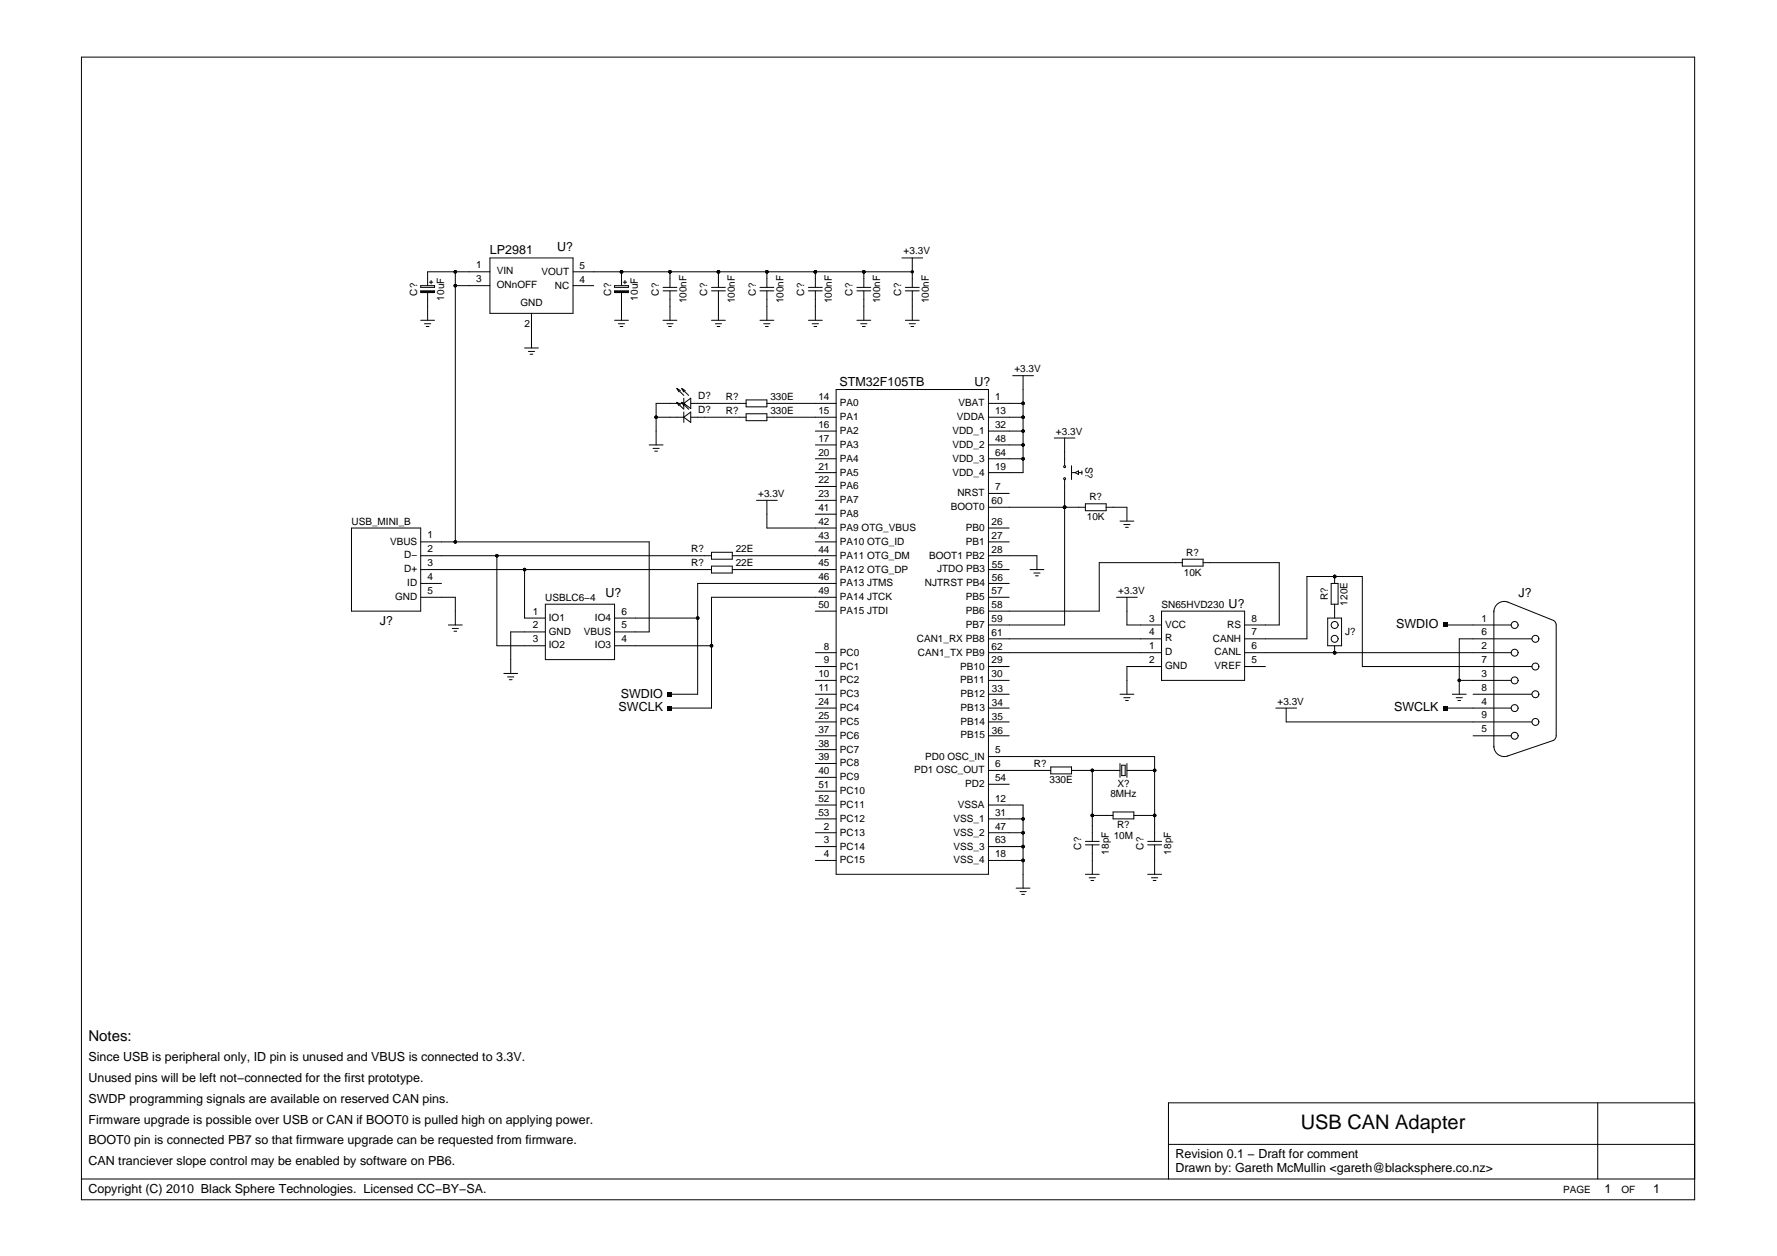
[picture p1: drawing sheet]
<svg xmlns="http://www.w3.org/2000/svg" width="297mm" height="210mm" viewBox="0 0 297 210" stroke-linecap="round" stroke-linejoin="round" font-family="sans-serif">
<g fill="none" stroke="#000" stroke-width=".17">
<path d="M13.6 9.5h269.7v191h-269.7zM70.3 47.7h2.3v.3h-2.3zM70.3 48.6h2.3v.3h-2.3zM70.3 53.5h2.3M71 54.1h1M71.3 54.6h.4M71.5 48.9v4.6M71.8 47.2h.5M72.1 46.9v.5M76.1 47.7h5.8M76.1 45.4v45.2M81.9 43.1h13.9v9.3h-13.9z"/>
<path d="M81.9 45.4h-10.4v2.3M87.7 58.2h2.3M88.3 58.7h1.1M88.6 59.2h.5M88.8 52.4v5.8M95.8 45.4h56.7M95.8 47.7h3.5M102.7 47.7h2.3v.3h-2.3zM102.7 48.6h2.3v.3h-2.3zM102.7 53.5h2.3M103.4 54.1h1M103.7 54.6h.4"/>
<path d="M103.9 45.4v2.3M103.9 48.9v4.6M104.2 47.2h.6M104.5 46.9v.5M110.8 48h2.3M110.8 48.6h2.3M110.8 53.5h2.3M111.5 54.1h1M111.8 54.6h.4M112 45.4v2.6M112 48.6v4.9M118.9 48h2.3"/>
<path d="M118.9 48.6h2.3M118.9 53.5h2.3M119.6 54.1h1M119.9 54.6h.4M120.1 45.4v2.6M120.1 48.6v4.9M127 48h2.3M127 48.6h2.3M127 53.5h2.3M127.7 54.1h1M128 54.6h.4M128.2 45.4v2.6"/>
<path d="M128.2 48.6v4.9M135.1 48h2.4M135.1 48.6h2.4M135.1 53.5h2.4M135.8 54.1h1M136.1 54.6h.4M136.3 45.4v2.6M136.3 48.6v4.9M143.2 48h2.4M143.2 48.6h2.4M143.2 53.5h2.4M143.9 54.1h1"/>
<path d="M144.2 54.6h.4M144.4 45.4v2.6M144.4 48.6v4.9M150.8 43.1h3.4M151.3 48h2.4M151.3 48.6h2.4M151.3 53.5h2.4M152 54.1h1M152.3 54.6h.4M152.5 43.1v4.9M152.5 48.6v4.9M108.5 74.4h2.3"/>
<path d="M109.2 74.9h1M109.4 75.4h.5M109.7 69.7h4.6M113.1 64.9l1.2 1.2M113.1 64.9l.6 .4M113.1 64.9l.4 .6M113.1 67.2l1.2 1.2M113.1 67.2l.6 .4M113.1 67.2l.4 .6M114 64.9l1.1 1.2M114 64.9l.5 .4M114 64.9l.3 .6"/>
<path d="M114 67.2l1.1 1.2M114 67.2l.5 .4M114 67.2l.3 .6M114.3 67.4h-4.6v7M114.3 67.4l1.2-.9v1.8zM114.3 69.7l1.2-.8v1.7zM114.3 66.5v1.8M114.3 68.9v1.7M115.5 67.4h9.2M115.5 69.7h9.2M124.7 66.8h3.5v1.2h-3.5zM124.7 69.1h3.5v1.2h-3.5z"/>
<path d="M128.2 67.4h11.6M128.2 69.7h11.6M136.3 74.4h3.5M136.3 72h3.5M136.3 79h3.5M136.3 76.7h3.5M139.8 65.1h25.4v81h-25.4zM165.2 67.4h5.8M165.2 74.4h5.8M165.2 69.7h5.8M165.2 72h5.8M165.2 76.7h5.8"/>
<path d="M169.3 62.8h3.4M171 62.8v16.2h-5.8M176.2 73.2h3.5M178 73.2v4.6M179.1 79h.6M179.1 77.8v2.3M179.7 79l.6-.3v.6zM180.3 79h.6M180.9 78.7v.6M58.8 88.2h11.5v13.9h-11.5zM70.3 99.8h5.8v4.6M70.3 97.5h3.5"/>
<path d="M70.3 95.2h48.6M70.3 92.9h48.6M70.3 90.6h38.2v15h-5.8M83.1 92.9v15h8.1M87.7 95.2v8.1h3.5M118.9 92.3h3.5v1.2h-3.5zM118.9 94.6h3.5v1.2h-3.5zM122.4 95.2h17.4M122.4 92.9h17.4M126.5 83.6h3.4M128.2 83.6v4.6h11.6M136.3 90.6h3.5"/>
<path d="M136.3 85.9h3.5M136.3 81.3h3.5M136.3 83.6h3.5M139.8 99.8h-20.9v18.5h-6.9M139.8 97.5h-23.2v18.5h-4.6M165.2 88.2h3.5M165.2 99.8h3.5M165.2 97.5h3.5M165.2 95.2h3.5M165.2 92.9h8.1v2.3M165.2 90.6h3.5M165.2 82.5h3.5"/>
<path d="M165.2 84.8h16.2M172.2 95.2h2.3M172.8 95.8h1M173.1 96.2h.5M178 80.1v24.3h-12.8M181.4 84.2h3.5v1.2h-3.5zM184.9 84.8h3.5v2.3M186.6 99.8h3.5M187.2 87.1h2.3M187.9 87.7h1M188.1 88.1h.5M188.4 99.8v4.6h5.8"/>
<path d="M197.6 94h-13.9v8.1h-18.5M197.6 93.5h3.5v1.1h-3.5zM201.1 94h12.7v10.4h-5.8M222.5 97.5h1.2v3.5h-1.2zM223.1 96.3v1.2M75 104.4h2.3M75.6 105h1M75.9 105.5h.4M84.2 112.5h2.3M84.8 113.1h1.1M85.1 113.6h.5M91.2 101h11.5v9.2h-11.5z"/>
<path d="M91.2 105.6h-5.8v6.9M102.7 107.9h16.2M102.7 103.3h13.9M136.3 102.1h3.5M136.3 116h3.5M136.3 118.3h3.5M136.3 109.1h3.5M136.3 111.4h3.5M136.3 113.7h3.5M165.2 116h3.5M165.2 118.3h3.5M165.2 109.1h29"/>
<path d="M165.2 111.4h3.5M165.2 113.7h3.5M165.2 106.8h29M187.2 116h2.3M187.9 116.6h1M188.1 117.1h.5M194.2 102.1h13.8v11.6h-13.8zM194.2 111.4h-5.8v4.6M208 109.1h44.6M208 111.4h3.5M208 106.8h10.5v-10.5h9.2v15.1h28.4M213.3 118.3h3.4"/>
<path d="M215 118.3v2.4h41.1M221.9 103.3h2.4v4.6h-2.4zM223.1 101v2.3M223.1 107.9v1.2M241.6 118.3h11M241.6 104.4h11M242.8 116h2.3M243.4 116.6h1M243.7 117.1h.5M243.9 113.7h8.7M246.2 116h9.9M249.7 102.2a1.74 1.74 0 0 1 2.3-1.6l7.7 3.1"/>
<path d="M249.7 102.1v22.8M256.1 106.8h-12.2v9.2M259.7 103.7l.2 .2 .2 .5v18.6v.3l-.4 .4M136.3 120.7h3.5M136.3 123h3.5M136.3 125.3h3.5M136.3 127.6h3.5M136.3 129.9h3.5M136.3 139.2h3.5M136.3 134.5h3.5M136.3 136.9h3.5M136.3 132.2h3.5"/>
<path d="M165.2 120.7h3.5M165.2 123h3.5M165.2 139.2h5.8M165.2 126.4h27.8v14.2M165.2 128.8h10.4M165.2 134.5h5.8v13.9M165.2 136.9h5.8M165.2 131.1h3.5M175.6 128.2h3.5v1.1h-3.5zM179.1 128.8h8.1M182.6 136.3h3.5M182.6 128.8v11.8"/>
<path d="M186.1 135.7h3.4v1.2h-3.4zM187.2 127.6v2.3M187.5 127.9h.6v1.7h-.6zM188.4 128.8h4.6M188.4 127.6v2.3M189.5 136.3h3.5M246.2 123h6.4M249.7 124.7a1.74 1.74 0 0 0 2.3 1.6M259.7 123.7l-7.7 2.6M136.3 143.8h3.5M136.3 141.5h3.5M165.2 143.8h5.8"/>
<path d="M165.2 141.5h5.8M169.9 148.4h2.3M170.5 149h1M170.8 149.5h.4M181.4 146.1h2.3M181.4 141.2h2.3M181.4 140.6h2.3M182.1 146.7h1M182.4 147.2h.4M182.6 141.2v4.9M191.8 146.1h2.4M191.8 141.2h2.4"/>
<path d="M191.8 140.6h2.4M192.5 146.7h1M192.8 147.2h.4M193 141.2v4.9M13.6 197h269.7M195.3 191.2h88M267.1 184.3v12.7M283.3 184.3h-88v12.7"/>
<circle cx="178" cy="78" r=".16"/>
<circle cx="178" cy="80" r=".16"/>
<circle cx="223.1" cy="104.4" r=".58"/>
<circle cx="223.1" cy="106.8" r=".58"/>
<circle cx="253.2" cy="118.3" r=".58"/>
<circle cx="253.2" cy="104.4" r=".58"/>
<circle cx="253.2" cy="113.7" r=".58"/>
<circle cx="253.2" cy="109.1" r=".58"/>
<circle cx="256.7" cy="111.4" r=".58"/>
<circle cx="256.7" cy="116" r=".58"/>
<circle cx="256.7" cy="106.8" r=".58"/>
<circle cx="253.2" cy="123" r=".58"/>
<circle cx="256.7" cy="120.7" r=".58"/>
</g>
<path d="M70.3 48.8h2.3M102.7 48.8h2.3" fill="none" stroke="#000" stroke-width=".29"/>
<g fill="#000">
<path d="M111.6 115.7h.7v.7h-.7zM111.6 118h.7v.7h-.7zM241.3 104.1h.7v.7h-.7zM241.3 118h.7v.7h-.7z"/>
<circle cx="76.1" cy="47.7" r=".29"/>
<circle cx="76.1" cy="45.4" r=".29"/>
<circle cx="103.9" cy="45.4" r=".29"/>
<circle cx="112" cy="45.4" r=".29"/>
<circle cx="120.1" cy="45.4" r=".29"/>
<circle cx="128.2" cy="45.4" r=".29"/>
<circle cx="136.3" cy="45.4" r=".29"/>
<circle cx="144.4" cy="45.4" r=".29"/>
<circle cx="152.5" cy="45.4" r=".29"/>
<circle cx="109.7" cy="69.7" r=".29"/>
<circle cx="171" cy="72" r=".29"/>
<circle cx="171" cy="69.7" r=".29"/>
<circle cx="171" cy="74.4" r=".29"/>
<circle cx="171" cy="76.7" r=".29"/>
<circle cx="171" cy="67.4" r=".29"/>
<circle cx="76.1" cy="90.6" r=".29"/>
<circle cx="83.1" cy="92.9" r=".29"/>
<circle cx="87.7" cy="95.2" r=".29"/>
<circle cx="178" cy="84.8" r=".29"/>
<circle cx="223.1" cy="96.3" r=".29"/>
<circle cx="116.6" cy="103.3" r=".29"/>
<circle cx="118.9" cy="107.9" r=".29"/>
<circle cx="223.1" cy="109.1" r=".29"/>
<circle cx="243.9" cy="113.7" r=".29"/>
<circle cx="171" cy="136.9" r=".29"/>
<circle cx="171" cy="139.2" r=".29"/>
<circle cx="182.6" cy="128.8" r=".29"/>
<circle cx="182.6" cy="136.3" r=".29"/>
<circle cx="193" cy="128.8" r=".29"/>
<circle cx="193" cy="136.3" r=".29"/>
<circle cx="171" cy="141.5" r=".29"/>
<circle cx="171" cy="143.8" r=".29"/>
</g>
<text font-size="3.3" x="217.4" y="188.7">USB CAN Adapter</text>
<text font-size="2.5" x="14.8" y="173.9">Notes:</text>
<g font-size="2.1">
<text x="93.1" y="42">U?</text>
<text x="81.9" y="42.5">LP2981</text>
<text x="140.3" y="64.5">STM32F105TB</text>
<text x="162.9" y="64.5">U?</text>
<text x="101.2" y="99.8">U?</text>
<text x="205.4" y="101.6">U?</text>
<text x="253.8" y="99.8">J?</text>
<text x="63.5" y="104.4">J?</text>
<text x="233.4" y="105">SWDIO</text>
<text x="103.4" y="118.9">SWCLK</text>
<text x="103.7" y="116.6">SWDIO</text>
<text x="233" y="118.9">SWCLK</text>
<text x="14.8" y="177.4">Since USB is peripheral only, ID pin is unused and VBUS is connected to 3.3V.</text>
<text x="14.8" y="180.8">Unused pins will be left not−connected for the first prototype.</text>
<text x="14.8" y="184.3">SWDP programming signals are available on reserved CAN pins.</text>
<text x="14.8" y="187.8">Firmware upgrade is possible over USB or CAN if BOOT0 is pulled high on applying power.</text>
<text x="14.8" y="191.2">BOOT0 pin is connected PB7 so that firmware upgrade can be requested from firmware.</text>
<text x="14.8" y="194.7">CAN tranciever slope control may be enabled by software on PB6.</text>
<text x="196.5" y="193.6">Revision 0.1 − Draft for comment</text>
<text x="196.5" y="195.9">Drawn by: Gareth McMullin &lt;gareth@blacksphere.co.nz&gt;</text>
<text x="14.8" y="199.4">Copyright (C) 2010 Black Sphere Technologies. Licensed CC−BY−SA.</text>
<text x="268.2" y="199.4">1</text>
<text x="276.3" y="199.4">1</text>
</g>
<g font-size="1.7">
<text x="79.6" y="44.8">1</text>
<text x="79.6" y="47.2">3</text>
<text x="83.1" y="45.9">VIN</text>
<text x="90.5" y="45.9">VOUT</text>
<text x="96.9" y="44.9">5</text>
<text x="96.9" y="47.2">4</text>
<text x="151" y="42.5">+3.3V</text>
<text x="69.7" y="49.4" transform="rotate(-90 69.7 49.4)">C?</text>
<text x="74.2" y="50.2" transform="rotate(-90 74.2 50.2)">10uF</text>
<text x="83.1" y="48.2">ONnOFF</text>
<text x="87" y="51.2">GND</text>
<text x="92.7" y="48.2">NC</text>
<text x="102.2" y="49.4" transform="rotate(-90 102.2 49.4)">C?</text>
<text x="106.6" y="50.2" transform="rotate(-90 106.6 50.2)">10uF</text>
<text x="110.1" y="49.4" transform="rotate(-90 110.1 49.4)">C?</text>
<text x="114.7" y="50.7" transform="rotate(-90 114.7 50.7)">100nF</text>
<text x="118.2" y="49.4" transform="rotate(-90 118.2 49.4)">C?</text>
<text x="122.8" y="50.7" transform="rotate(-90 122.8 50.7)">100nF</text>
<text x="126.3" y="49.4" transform="rotate(-90 126.3 49.4)">C?</text>
<text x="130.9" y="50.7" transform="rotate(-90 130.9 50.7)">100nF</text>
<text x="134.4" y="49.4" transform="rotate(-90 134.4 49.4)">C?</text>
<text x="139" y="50.7" transform="rotate(-90 139 50.7)">100nF</text>
<text x="142.5" y="49.4" transform="rotate(-90 142.5 49.4)">C?</text>
<text x="147.1" y="50.7" transform="rotate(-90 147.1 50.7)">100nF</text>
<text x="150.6" y="49.4" transform="rotate(-90 150.6 49.4)">C?</text>
<text x="155.2" y="50.7" transform="rotate(-90 155.2 50.7)">100nF</text>
<text x="87.7" y="54.7">2</text>
<text x="169.6" y="62.2">+3.3V</text>
<text x="116.7" y="66.7">D?</text>
<text x="116.7" y="69">D?</text>
<text x="121.3" y="66.8">R?</text>
<text x="121.3" y="69.1">R?</text>
<text x="128.8" y="66.8">330E</text>
<text x="128.8" y="69.1">330E</text>
<text x="136.8" y="66.9">14</text>
<text x="136.8" y="69.2">15</text>
<text x="136.8" y="71.5">16</text>
<text x="140.4" y="67.9">PA0</text>
<text x="140.4" y="70.2">PA1</text>
<text x="159.9" y="70.2">VDDA</text>
<text x="160.2" y="67.9">VBAT</text>
<text x="166.3" y="66.9">1</text>
<text x="166.3" y="69.2">13</text>
<text x="166.3" y="71.5">32</text>
<text x="136.8" y="73.8">17</text>
<text x="136.8" y="76.2">20</text>
<text x="140.4" y="72.5">PA2</text>
<text x="140.4" y="74.9">PA3</text>
<text x="140.4" y="77.2">PA4</text>
<text x="159.2" y="74.9">VDD_2</text>
<text x="159.2" y="72.5">VDD_1</text>
<text x="159.2" y="77.2">VDD_3</text>
<text x="166.3" y="73.8">48</text>
<text x="166.3" y="76.2">64</text>
<text x="176.5" y="72.6">+3.3V</text>
<text x="181.4" y="78" transform="rotate(90 181.4 78)">S?</text>
<text x="126.7" y="83">+3.3V</text>
<text x="136.8" y="78.5">21</text>
<text x="136.8" y="80.8">22</text>
<text x="136.8" y="83.1">23</text>
<text x="140.4" y="79.5">PA5</text>
<text x="140.4" y="81.8">PA6</text>
<text x="159.2" y="79.5">VDD_4</text>
<text x="160" y="83">NRST</text>
<text x="166.3" y="81.9">7</text>
<text x="166.3" y="78.5">19</text>
<text x="182.1" y="83.6">R?</text>
<text x="58.8" y="87.7">USB_MINI_B</text>
<text x="71.5" y="90">1</text>
<text x="136.8" y="85.4">41</text>
<text x="136.8" y="87.7">42</text>
<text x="140.4" y="86.4">PA8</text>
<text x="140.4" y="88.7">PA9 OTG_VBUS</text>
<text x="140.4" y="84.1">PA7</text>
<text x="158.9" y="85.3">BOOT0</text>
<text x="161.4" y="88.7">PB0</text>
<text x="165.7" y="87.7">26</text>
<text x="165.7" y="84.3">60</text>
<text x="181.7" y="86.9">10K</text>
<text x="65.2" y="91">VBUS</text>
<text x="67.6" y="95.6">D+</text>
<text x="67.6" y="93.3">D−</text>
<text x="71.5" y="94.6">3</text>
<text x="71.5" y="92.3">2</text>
<text x="115.5" y="92.3">R?</text>
<text x="115.5" y="94.6">R?</text>
<text x="123" y="92.3">22E</text>
<text x="123" y="94.6">22E</text>
<text x="136.8" y="90">43</text>
<text x="136.8" y="92.4">44</text>
<text x="136.8" y="94.7">45</text>
<text x="140.4" y="91.1">PA10 OTG_ID</text>
<text x="140.4" y="93.4">PA11 OTG_DM</text>
<text x="140.4" y="95.7">PA12 OTG_DP</text>
<text x="155.3" y="93.4">BOOT1 PB2</text>
<text x="156.7" y="95.6">JTDO PB3</text>
<text x="161.4" y="91">PB1</text>
<text x="165.7" y="90">27</text>
<text x="165.7" y="92.4">28</text>
<text x="165.8" y="94.8">55</text>
<text x="198.3" y="92.9">R?</text>
<text x="66" y="100.3">GND</text>
<text x="68.1" y="97.9">ID</text>
<text x="71.5" y="99.2">5</text>
<text x="71.5" y="96.9">4</text>
<text x="91.2" y="100.4">USBLC6−4</text>
<text x="136.8" y="97">46</text>
<text x="136.8" y="99.3">49</text>
<text x="136.8" y="101.6">50</text>
<text x="140.4" y="98">PA13 JTMS</text>
<text x="140.4" y="100.3">PA14 JTCK</text>
<text x="154.6" y="97.9">NJTRST PB4</text>
<text x="161.4" y="100.3">PB5</text>
<text x="165.7" y="99.3">57</text>
<text x="165.7" y="101.6">58</text>
<text x="165.8" y="97.2">56</text>
<text x="186.9" y="99.2">+3.3V</text>
<text x="194.2" y="101.6">SN65HVD230</text>
<text x="197.9" y="96.2">10K</text>
<text x="221.9" y="100.3" transform="rotate(-90 221.9 100.3)">R?</text>
<text x="225.3" y="101.2" transform="rotate(-90 225.3 101.2)">120E</text>
<text x="89.1" y="102.7">1</text>
<text x="89.1" y="105">2</text>
<text x="89.1" y="107.3">3</text>
<text x="91.7" y="103.7">IO1</text>
<text x="91.7" y="106">GND</text>
<text x="97.6" y="106">VBUS</text>
<text x="99.5" y="103.7">IO4</text>
<text x="103.9" y="107.3">4</text>
<text x="103.9" y="105">5</text>
<text x="103.9" y="102.7">6</text>
<text x="140.4" y="102.6">PA15 JTDI</text>
<text x="153.3" y="107.3">CAN1_RX PB8</text>
<text x="161.4" y="102.6">PB6</text>
<text x="161.4" y="104.9">PB7</text>
<text x="165.7" y="103.9">59</text>
<text x="165.7" y="106.2">61</text>
<text x="192.1" y="103.9">3</text>
<text x="192.1" y="106.2">4</text>
<text x="194.7" y="104.9">VCC</text>
<text x="194.7" y="107.2">R</text>
<text x="202.7" y="107.2">CANH</text>
<text x="205.1" y="104.9">RS</text>
<text x="209.2" y="106.2">7</text>
<text x="209.2" y="103.9">8</text>
<text x="224.8" y="106">J?</text>
<text x="247.6" y="106.2">6</text>
<text x="247.6" y="103.9">1</text>
<text x="91.7" y="108.4">IO2</text>
<text x="99.5" y="108.4">IO3</text>
<text x="136.8" y="113.2">10</text>
<text x="137.7" y="108.6">8</text>
<text x="137.7" y="110.9">9</text>
<text x="140.4" y="109.6">PC0</text>
<text x="140.4" y="111.9">PC1</text>
<text x="153.4" y="109.6">CAN1_TX PB9</text>
<text x="160.5" y="111.9">PB10</text>
<text x="165.7" y="110.9">29</text>
<text x="165.7" y="113.2">30</text>
<text x="165.7" y="108.6">62</text>
<text x="192.1" y="108.5">1</text>
<text x="192.1" y="110.8">2</text>
<text x="194.7" y="109.5">D</text>
<text x="194.7" y="111.8">GND</text>
<text x="203" y="111.8">VREF</text>
<text x="203" y="109.5">CANL</text>
<text x="209.2" y="110.8">5</text>
<text x="209.2" y="108.5">6</text>
<text x="247.6" y="113.1">3</text>
<text x="247.6" y="110.8">7</text>
<text x="247.6" y="108.5">2</text>
<text x="136.8" y="115.5">11</text>
<text x="136.8" y="117.8">24</text>
<text x="140.4" y="114.2">PC2</text>
<text x="140.4" y="116.5">PC3</text>
<text x="140.4" y="118.8">PC4</text>
<text x="160.5" y="114.2">PB11</text>
<text x="160.6" y="116.5">PB12</text>
<text x="160.6" y="118.8">PB13</text>
<text x="165.8" y="115.7">33</text>
<text x="165.8" y="118">34</text>
<text x="213.5" y="117.8">+3.3V</text>
<text x="247.6" y="117.8">4</text>
<text x="247.6" y="115.4">8</text>
<text x="136.8" y="122.4">37</text>
<text x="136.8" y="124.8">38</text>
<text x="136.8" y="120.1">25</text>
<text x="140.4" y="123.5">PC6</text>
<text x="140.4" y="125.8">PC7</text>
<text x="140.4" y="121.1">PC5</text>
<text x="160.6" y="121.1">PB14</text>
<text x="160.6" y="123.4">PB15</text>
<text x="165.8" y="120.3">35</text>
<text x="165.8" y="122.6">36</text>
<text x="166.3" y="125.9">5</text>
<text x="247.6" y="122.4">5</text>
<text x="247.6" y="120.1">9</text>
<text x="136.8" y="127.1">39</text>
<text x="136.8" y="129.4">40</text>
<text x="136.8" y="131.7">51</text>
<text x="140.4" y="128.1">PC8</text>
<text x="140.4" y="130.4">PC9</text>
<text x="152.8" y="129.3">PD1 OSC_OUT</text>
<text x="154.7" y="126.9">PD0 OSC_IN</text>
<text x="161.3" y="131.6">PD2</text>
<text x="166.3" y="128.2">6</text>
<text x="166.3" y="130.5">54</text>
<text x="172.8" y="128.2">R?</text>
<text x="175.4" y="130.9">330E</text>
<text x="186.8" y="131.5">X?</text>
<text x="136.8" y="134">52</text>
<text x="136.8" y="136.3">53</text>
<text x="140.4" y="132.7">PC10</text>
<text x="140.4" y="135">PC11</text>
<text x="140.4" y="137.4">PC12</text>
<text x="159.4" y="137.4">VSS_1</text>
<text x="160.1" y="135">VSSA</text>
<text x="166.3" y="134">12</text>
<text x="166.3" y="136.3">31</text>
<text x="185.6" y="133.2">8MHz</text>
<text x="137.7" y="143.3">4</text>
<text x="137.7" y="138.6">2</text>
<text x="137.7" y="141">3</text>
<text x="140.4" y="139.7">PC13</text>
<text x="140.4" y="142">PC14</text>
<text x="159.4" y="139.7">VSS_2</text>
<text x="159.4" y="142">VSS_3</text>
<text x="166.3" y="138.6">47</text>
<text x="166.3" y="143.3">18</text>
<text x="166.3" y="141">63</text>
<text x="180.7" y="142" transform="rotate(-90 180.7 142)">C?</text>
<text x="185.3" y="142.8" transform="rotate(-90 185.3 142.8)">18pF</text>
<text x="186.2" y="140.2">10M</text>
<text x="186.7" y="138.5">R?</text>
<text x="191.1" y="142" transform="rotate(-90 191.1 142)">C?</text>
<text x="195.7" y="142.8" transform="rotate(-90 195.7 142.8)">18pF</text>
<text x="140.4" y="144.3">PC15</text>
<text x="159.4" y="144.3">VSS_4</text>
<text x="261.3" y="199.4">PAGE</text>
<text x="271" y="199.4">OF</text>
</g>
</svg>
